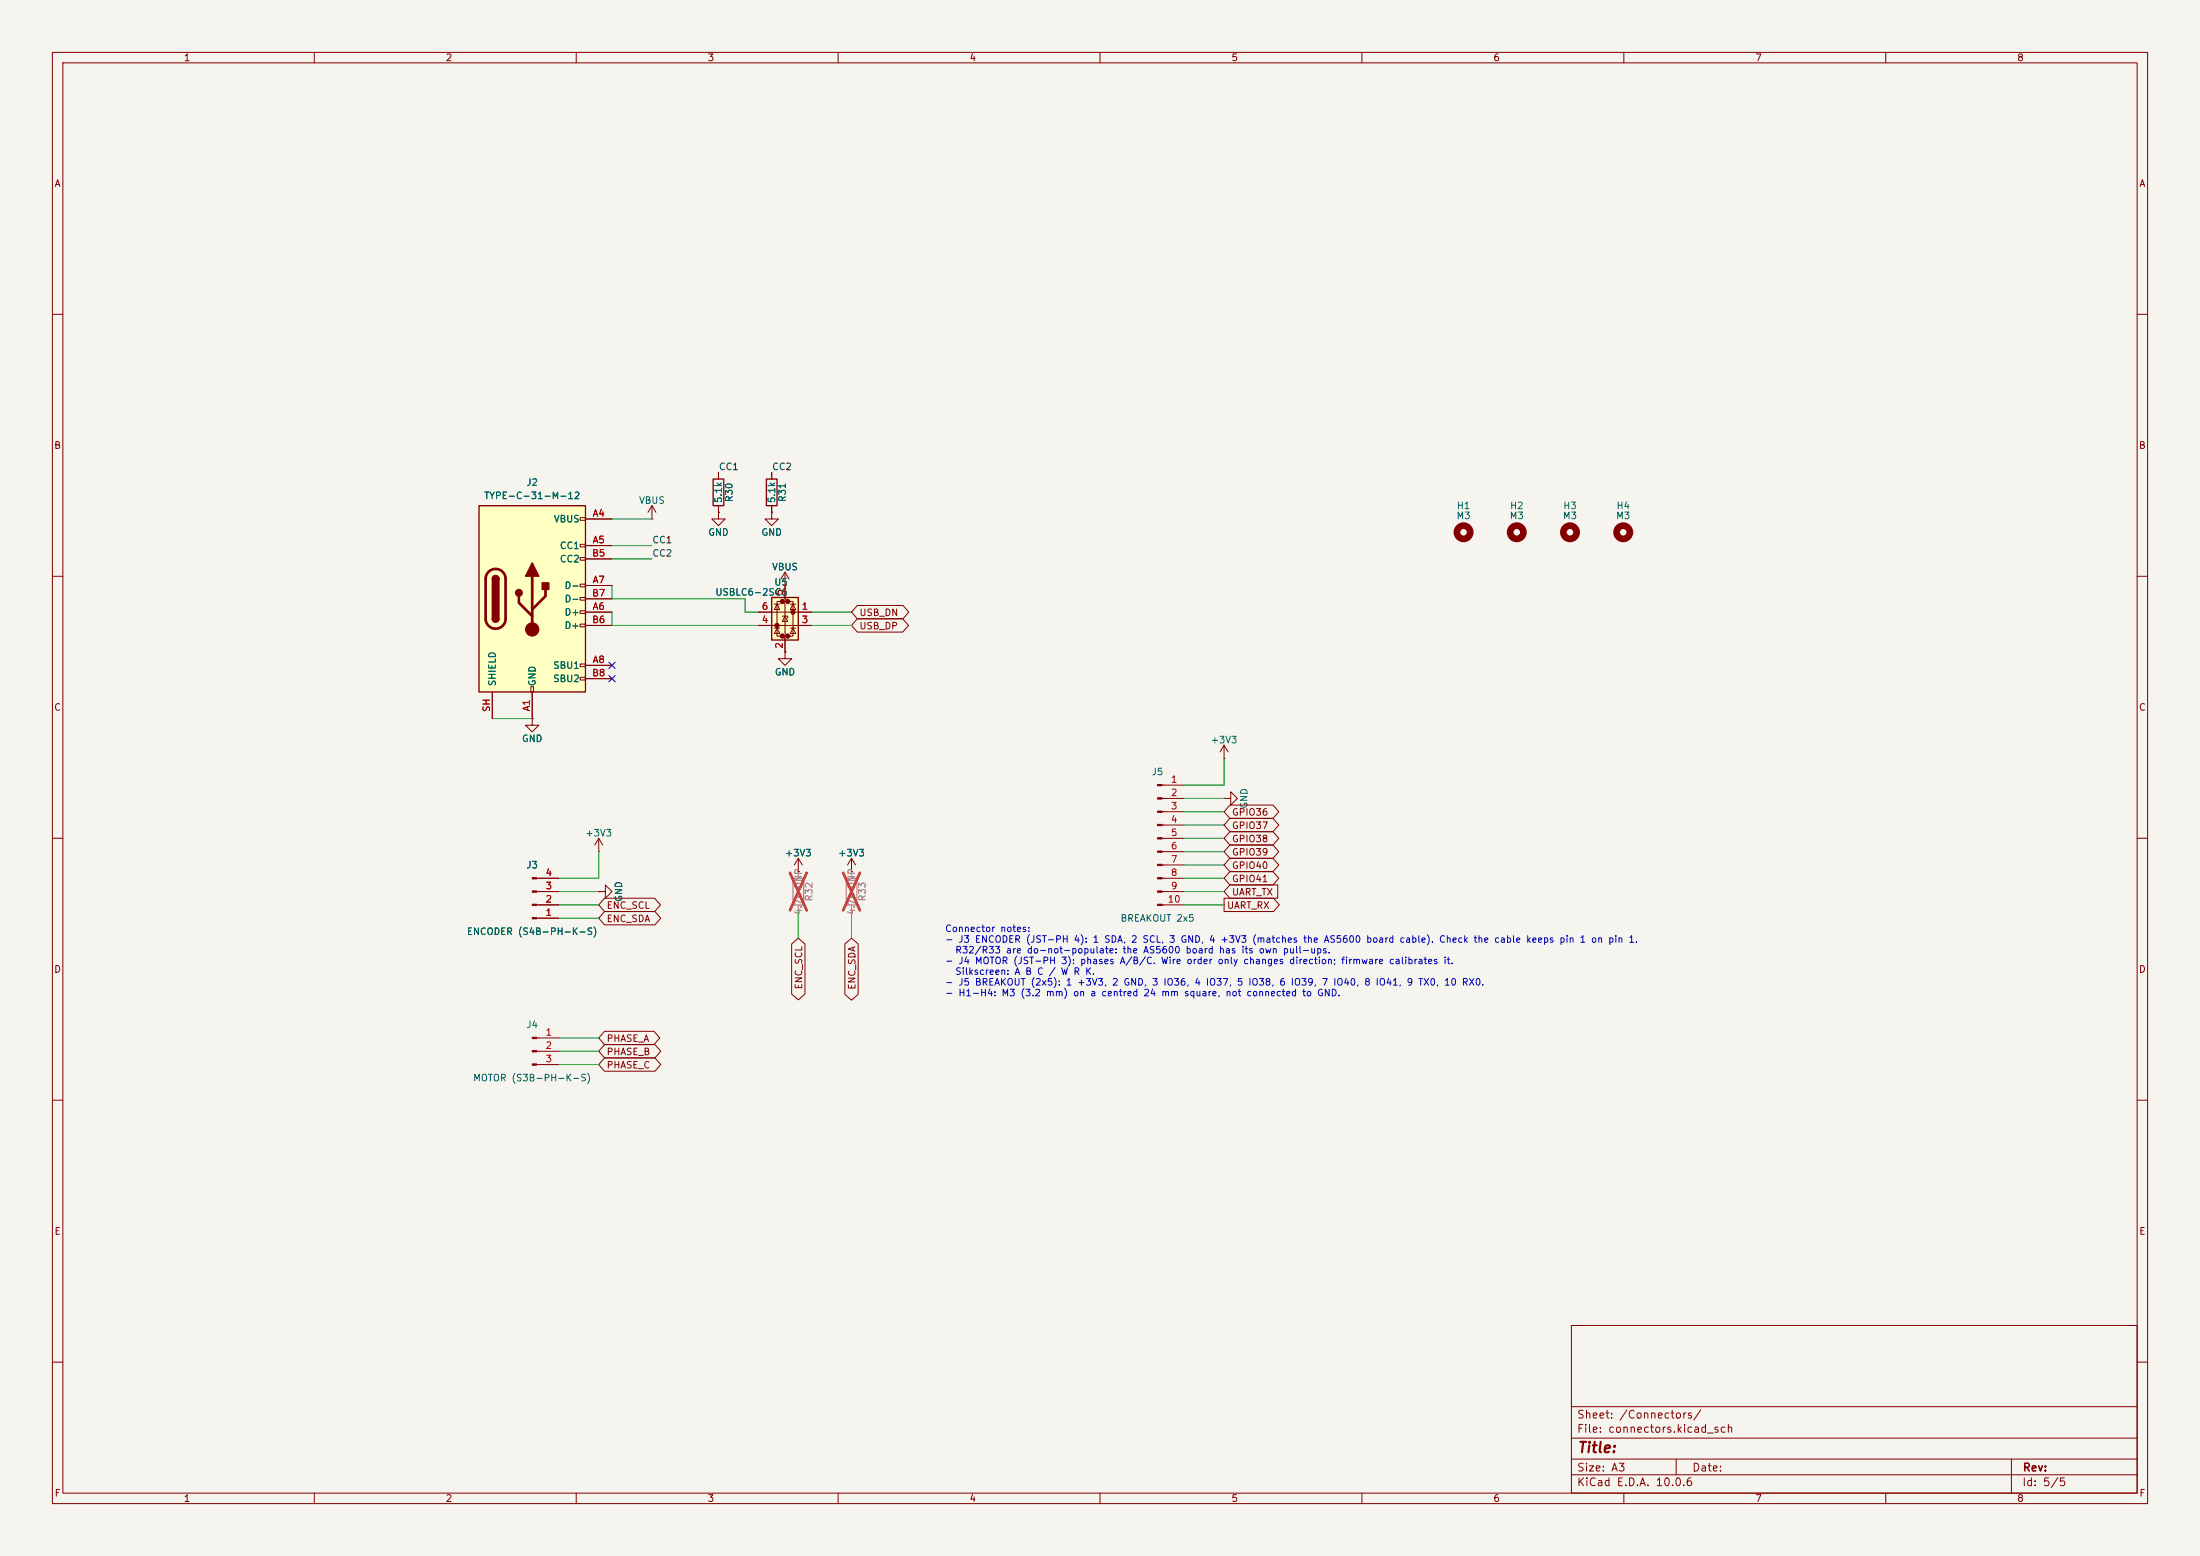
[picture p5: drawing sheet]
<svg xmlns="http://www.w3.org/2000/svg" width="420mm" height="297mm" viewBox="0 0 420 297" stroke-linecap="round" stroke-linejoin="round" font-family="sans-serif">
<path d="M0 0h420v297h-420z" fill="#f5f4ef" stroke="#f5f4ef" stroke-width=".19"/>
<g fill="none" stroke="#840000" stroke-width=".19">
<path d="M10 10h400v277h-400zM12 12h396v273h-396zM60 10v2M110 10v2M160 10v2M210 10v2M260 10v2M310 10v2M360 10v2M10 60h2M408 60h2M124.5 99.1h.1"/>
<path d="M124.5 96.5l-.8 1.3M124.5 96.5l.7 1.3M124.5 96.5v2.6M137.2 97.8v1.3h1.2l-1.2 1.2-1.3-1.2h1.3M137.2 97.8h.1M147.3 97.8v1.3h1.3l-1.3 1.2-1.3-1.2h1.3M147.3 97.8h.1M10 110h2M408 110h2M101.6 137.2v1.2h1.3l-1.3 1.3-1.3-1.3h1.3M101.6 137.2h.1M10 160h2"/>
<path d="M221.8 149.9h4.3M221.8 152.4h4.3M221.8 154.9h4.3M221.8 157.5h4.3M233.7 152.4h1.2v-1.3l1.3 1.3-1.3 1.3v-1.3M233.7 152.4h.1M233.7 144.8h.1M233.7 142.2l-.8 1.3M233.7 142.2l.7 1.3M233.7 142.2v2.6M408 160h2M102.5 167.6h4.2"/>
<path d="M102.5 170.2h4.2M102.5 172.7h4.2M102.5 175.3h4.2M114.3 162.6h.1M114.3 160l-.8 1.3M114.3 160l.8 1.3M114.3 160v2.6M162.6 166.4h.1M162.6 163.8l-.8 1.3M162.6 163.8l.7 1.3M162.6 163.8v2.6M221.8 160h4.3"/>
<path d="M221.8 162.6h4.3M221.8 165.1h4.3M221.8 167.6h4.3M221.8 170.2h4.3M221.8 172.7h4.3M102.5 198.1h4.2M10 210h2M102.5 200.7h4.2M102.5 203.2h4.2M408 210h2M300 253h108v32h-108zM10 260h2"/>
<path d="M300 278.5h108M300 274.5h108M300 268.5h108M320 278.5v3M384 278.5v6.5M408 260h2M60 285v2M110 285v2M160 285v2M210 285v2M260 285v2M300 281.5h108"/>
<path d="M310 285v2M360 285v2"/>
</g>
<g fill="#840000" stroke="#840000" stroke-width=".19">
<path d="M221 149.7h.8v.3h-.8z"/>
<path d="M221 152.3h.8v.2h-.8z"/>
<path d="M221 154.8h.8v.3h-.8z"/>
<path d="M221 157.4h.8v.2h-.8z"/>
<path d="M221 159.9h.8v.2h-.8z"/>
<path d="M221 162.4h.8v.3h-.8z"/>
<path d="M221 165h.8v.2h-.8z"/>
<path d="M221 167.5h.8v.3h-.8z"/>
<path d="M221 170.1h.8v.2h-.8z"/>
<path d="M221 172.6h.8v.2h-.8z"/>
<path d="M101.6 198h.9v.2h-.9z"/>
<path d="M101.6 200.5h.9v.3h-.9z"/>
<path d="M101.6 203.1h.9v.2h-.9z"/>
<path d="M101.6 175.1h.9v.3h-.9z"/>
<path d="M101.6 172.6h.9v.2h-.9z"/>
<path d="M101.6 170.1h.9v.2h-.9z"/>
<path d="M101.6 167.5h.9v.3h-.9z"/>
</g>
<circle cx="309.9" cy="101.6" r="1.27" fill="none" stroke="#840000" stroke-width="1.3"/>
<path d="M161.5 167.6h2.1v5.1h-2.1z" fill="none" stroke="#9c9b98" stroke-width=".25"/>
<path d="M162.6 166.4v1.2M162.6 172.7v1.3" fill="none" stroke="#9c9b98" stroke-width=".19"/>
<path d="M161 166.6l3.2 7.2M164.2 166.6l-3.2 7.2" fill="none" stroke="#e12e31" stroke-width=".46"/>
<path d="M147.3 114h5.1v8.2h-5.1z" fill="#ffffc2"/>
<g fill="#840000" stroke="#840000" stroke-width=".51">
<circle cx="151.4" cy="116.8" r=".25"/>
<circle cx="150.4" cy="114.8" r=".25"/>
<circle cx="150.4" cy="121.4" r=".25"/>
<circle cx="149.4" cy="114.8" r=".25"/>
<circle cx="149.4" cy="121.4" r=".25"/>
<circle cx="148.3" cy="119.4" r=".25"/>
</g>
<g fill="none" stroke="#840000" stroke-width=".19">
<path d="M144.8 116.8h10.1M144.8 119.4h10.1M147.8 119.9h1M147.8 115.3h1M148.3 115.3l.5 1h-1zM148.3 119.9l.5 1h-1zM149.4 117.6h1v.4M149.4 114.8h-1.1v6.6h1.1M149.9 109.2v5.1l.5 .5h-1l.5 .5v5.6l.5 .5h-1l.5 .5v2.6M149.9 117.6l.5 1h-1zM149.9 111.8h.1M149.9 109.2l-.8 1.3"/>
<path d="M149.9 109.2l.7 1.3M150.4 114.8h1v6.6h-1M150.9 119.9h1M150.9 115.3h1M151.4 115.3l.5 1h-1zM151.4 119.9l.5 1h-1zM149.9 124.5v1.2h1.2l-1.2 1.3-1.3-1.3h1.3M149.9 124.5h.1M114.3 170.2h1.3v-1.3l1.2 1.3-1.2 1.3v-1.3M114.3 170.2h.1M152.4 166.4h.1M152.4 163.8l-.8 1.3"/>
<path d="M152.4 163.8l.8 1.3M152.4 163.8v2.6"/>
</g>
<path d="M147.3 114h5.1v8.2h-5.1z" fill="none" stroke="#840000" stroke-width=".25"/>
<path d="M151.4 167.6h2v5.1h-2z" fill="none" stroke="#9c9b98" stroke-width=".25"/>
<path d="M152.4 166.4v1.2M152.4 172.7v1.3" fill="none" stroke="#9c9b98" stroke-width=".19"/>
<path d="M150.8 166.6l3.2 7.2M154 166.6l-3.2 7.2" fill="none" stroke="#e12e31" stroke-width=".46"/>
<path d="M91.4 96.5h20.4v35.6h-20.4z" fill="#ffffc2"/>
<g fill="none" stroke="#840000" stroke-width=".19">
<path d="M110.7 98.8h1.1v.5h-1.1zM111.8 99.1h5M137.2 97.8h.1M137.2 90.2v1.2M137.2 96.5v1.3M147.3 97.8h.1M147.3 90.2v1.2M147.3 96.5v1.3M110.7 103.9h1.1v.5h-1.1zM110.7 106.4h1.1v.5h-1.1zM110.7 111.5h1.1v.5h-1.1zM110.7 114h1.1v.6h-1.1z"/>
<path d="M110.7 116.6h1.1v.5h-1.1zM110.7 119.1h1.1v.5h-1.1zM111.8 104.1h5M111.8 116.8h5M111.8 111.8h5M111.8 106.7h5M111.8 119.4h5M111.8 114.3h5M144.8 116.8h2.5M144.8 119.4h2.5M149.9 111.8h.1M149.9 111.8v2.5"/>
<path d="M152.4 116.8h2.5M152.4 119.4h2.5M163.7 115.6h8.7l1.1 1.2-1.1 1.3h-8.7l-1.1-1.3zM163.7 118.1h8.6l1.1 1.3-1.1 1.3h-8.6l-1.1-1.3zM94 132.1v5.1M101.3 131.1h.6v1h-.6zM101.6 137.2h.1M101.6 132.1v5.1M110.7 126.7h1.1v.6h-1.1zM110.7 129.3h1.1v.5h-1.1zM111.8 127h5M111.8 129.5h5"/>
<path d="M149.9 124.5h.1M149.9 121.9v2.6M234.8 156.2h8.2l1.1 1.3-1.1 1.3h-8.2l-1.1-1.3zM234.8 153.7h8.2l1.1 1.2-1.1 1.3h-8.2l-1.1-1.3zM234.8 158.7h8.2l1.1 1.3-1.1 1.3h-8.2l-1.1-1.3zM102.9 175.3h3.8M102.9 172.7h3.8M102.9 170.2h3.8M102.9 167.6h3.8M114.3 170.2h.1M115.4 171.4h9.6l1.1 1.3-1.1 1.3h-9.6l-1.1-1.3zM115.4 174h9.6l1.1 1.3-1.1 1.2h-9.6l-1.1-1.2z"/>
<path d="M152.4 166.4h.1M162.6 166.4h.1M233.7 171.4h9.4l1.1 1.3-1.1 1.3h-9.4zM234.8 168.9h9.1v2.6h-9.1l-1.1-1.3zM234.8 161.3h8.2l1.1 1.3-1.1 1.2h-8.2l-1.1-1.2zM234.8 163.8h8.2l1.1 1.3-1.1 1.3h-8.2l-1.1-1.3zM234.8 166.4h8.2l1.1 1.2-1.1 1.3h-8.2l-1.1-1.3zM115.4 199.4h9.6l1.1 1.3-1.1 1.2h-9.6l-1.1-1.2zM115.4 196.8h9.4l1.2 1.3-1.2 1.3h-9.4l-1.1-1.3zM151.1 180.2l1.3-1.1 1.3 1.1v9.5l-1.3 1.2-1.3-1.2zM161.3 180.2l1.3-1.1 1.2 1.1v9.6l-1.2 1.1-1.3-1.1zM115.4 201.9h9.6l1.1 1.3-1.1 1.3h-9.6l-1.1-1.3z"/>
</g>
<path d="M91.4 96.5h20.4v35.6h-20.4zM136.1 91.4h2.1v5.1h-2.1zM146.3 91.4h2v5.1h-2zM94 110.5a.64 .64 0 0 1 .6-.6 .64 .64 0 0 1 .6 .6M94 118.1a.64 .64 0 0 0 .6 .6 .64 .64 0 0 0 .6-.6" fill="none" stroke="#840000" stroke-width=".25"/>
<path d="M93.3 109.2a1.9 1.9 0 0 1 2-.5 1.9 1.9 0 0 1 1.2 1.8v7.6a1.91 1.91 0 0 1-1.9 1.9 1.91 1.91 0 0 1-1.9-1.9v-7.8l.2-.6zM99.1 113.8v1.3l2.5 2.5M101.6 110v10.1M104.1 112.5v1.3l-2.5 2.5" fill="none" stroke="#840000" stroke-width=".51"/>
<g fill="#840000" stroke="#840000" stroke-width=".25">
<path d="M94 110.5h1.2v7.6h-1.2z"/>
<path d="M94.2 110a.64 .64 0 0 1 .7-.1 .64 .64 0 0 1 .3 .6h-1.2z"/>
<path d="M94 118.1h1.2a.64 .64 0 0 1-.6 .6 .64 .64 0 0 1-.6-.6z"/>
<path d="M101.6 107.4l1.3 2.6h-2.6z"/>
<path d="M103.5 111.3h1.3v1.2h-1.3z"/>
<circle cx="99.1" cy="113.2" r=".63"/>
</g>
<circle cx="101.6" cy="120.1" r="1.27" fill="#840000" stroke="#840000" stroke-width=".19"/>
<g fill="none" stroke="#840000" stroke-width="1.3">
<circle cx="279.4" cy="101.6" r="1.27"/>
<circle cx="289.6" cy="101.6" r="1.27"/>
<circle cx="299.7" cy="101.6" r="1.27"/>
</g>
<g fill="none" stroke="#009600" stroke-width=".19">
<path d="M116.8 99.1h7.7M116.8 111.8v2.5h25.4v2.5h2.6M116.8 116.8v2.6h28M116.8 104.1h7.7M116.8 106.7h7.7M154.9 119.4h7.7M154.9 116.8h7.7M94 137.2h7.6M226.1 154.9h7.6M226.1 157.5h7.6M226.1 152.4h7.6M233.7 144.8v5.1h-7.6"/>
<path d="M106.7 170.2h7.6M106.7 172.7h7.6M106.7 175.3h7.6M114.3 162.6v5h-7.6M152.4 174v5.1M162.6 174v5.1M226.1 170.2h7.6M226.1 167.6h7.6M226.1 172.7h7.6M226.1 160h7.6M226.1 162.6h7.6M226.1 165.1h7.6"/>
<path d="M106.7 198.1h7.6M106.7 203.2h7.6M106.7 200.7h7.6"/>
</g>
<path d="M116.2 126.4l1.2 1.2M116.2 128.9l1.2 1.2M117.4 126.4l-1.2 1.2M117.4 128.9l-1.2 1.2" fill="none" stroke="#000084" stroke-width=".19"/>
<path d="M152.4 166.4v1.2M152.4 172.7v1.3M162.6 166.4v1.2M162.6 172.7v1.3" fill="none" stroke="#9c9b98" stroke-width=".19"/>
<path d="M150.8 166.6l3.2 7.2M154 166.6l-3.2 7.2M161 166.6l3.2 7.2M164.2 166.6l-3.2 7.2" fill="none" stroke="#e12e31" stroke-width=".46"/>
<text font-size="2" fill="#840000" x="301" y="277.8">Title:</text>
<g font-size="1.5" fill="#840000">
<text x="300.9" y="273.8">File: connectors.kicad_sch</text>
<text x="300.9" y="271.1">Sheet: /Connectors/</text>
<text x="300.9" y="281.2">Size: A3</text>
<text x="322.9" y="281.2">Date:</text>
<text x="386" y="281.2">Rev:</text>
<text x="300.9" y="284">KiCad E.D.A. 10.0.6</text>
<text x="385.9" y="284">Id: 5/5</text>
</g>
<g font-size="1.3" fill="#840000">
<text x="35" y="12">1</text>
<text x="85" y="12">2</text>
<text x="135" y="12">3</text>
<text x="185" y="12">4</text>
<text x="235" y="12">5</text>
<text x="285" y="12">6</text>
<text x="335" y="12">7</text>
<text x="385" y="12">8</text>
<text x="10.3" y="36">A</text>
<text x="408.3" y="36">A</text>
<text x="10.2" y="86">B</text>
<text x="408.2" y="86">B</text>
<text x="164" y="117.9">USB_DN</text>
<text x="164" y="120.4">USB_DP</text>
<text x="10.2" y="136">C</text>
<text x="408.2" y="136">C</text>
<text x="235.1" y="156">GPIO36</text>
<text x="235.1" y="158.5">GPIO37</text>
<text x="235.1" y="161.1">GPIO38</text>
<text x="235.1" y="163.6">GPIO39</text>
<text x="235.1" y="166.2">GPIO40</text>
<text x="115.7" y="173.8">ENC_SCL</text>
<text x="234.1" y="173.8">UART_RX</text>
<text x="235.1" y="171.2">UART_TX</text>
<text x="235.1" y="168.7">GPIO41</text>
<text x="115.7" y="176.3">ENC_SDA</text>
<text x="10.2" y="186">D</text>
<text x="408.2" y="186">D</text>
<text x="153.5" y="189" transform="rotate(-90 153.5 189)">ENC_SCL</text>
<text x="163.6" y="189" transform="rotate(-90 163.6 189)">ENC_SDA</text>
<text x="115.7" y="201.7">PHASE_B</text>
<text x="115.7" y="199.2">PHASE_A</text>
<text x="115.7" y="204.3">PHASE_C</text>
<text x="10.3" y="236">E</text>
<text x="408.3" y="236">E</text>
<text x="10.3" y="286">F</text>
<text x="35" y="287">1</text>
<text x="85" y="287">2</text>
<text x="135" y="287">3</text>
<text x="185" y="287">4</text>
<text x="235" y="287">5</text>
<text x="285" y="287">6</text>
<text x="335" y="287">7</text>
<text x="385" y="287">8</text>
<text x="408.3" y="286">F</text>
</g>
<g font-size="1.3" fill="#006464">
<text x="92.3" y="95.6">TYPE-C-31-M-12</text>
<text x="100.4" y="93">J2</text>
<text x="140.2" y="96" transform="rotate(-90 140.2 96)">R30</text>
<text x="150.3" y="96" transform="rotate(-90 150.3 96)">R31</text>
<text x="105.6" y="100">VBUS</text>
<text x="121.9" y="96.5">VBUS</text>
<text x="138.1" y="96.1" transform="rotate(-90 138.1 96.1)">5.1k</text>
<text x="148.3" y="96.1" transform="rotate(-90 148.3 96.1)">5.1k</text>
<text x="277.9" y="99.4">M3</text>
<text x="278" y="97.5">H1</text>
<text x="288.1" y="99.4">M3</text>
<text x="288.2" y="97.5">H2</text>
<text x="298.3" y="99.4">M3</text>
<text x="298.3" y="97.5">H3</text>
<text x="308.4" y="99.4">M3</text>
<text x="308.5" y="97.5">H4</text>
<text x="106.8" y="105.1">CC1</text>
<text x="106.8" y="107.6">CC2</text>
<text x="135.1" y="102.6">GND</text>
<text x="145.3" y="102.6">GND</text>
<text x="107.7" y="112.7">D-</text>
<text x="136.5" y="114">USBLC6-2SC6</text>
<text x="147.3" y="109.2">VBUS</text>
<text x="147.7" y="112.1">U5</text>
<text x="107.7" y="117.8">D+</text>
<text x="107.7" y="115.3">D-</text>
<text x="107.7" y="120.3">D+</text>
<text x="94.9" y="131.1" transform="rotate(-90 94.9 131.1)">SHIELD</text>
<text x="102.6" y="131.1" transform="rotate(-90 102.6 131.1)">GND</text>
<text x="105.5" y="128">SBU1</text>
<text x="105.5" y="130.5">SBU2</text>
<text x="147.8" y="129.2">GND</text>
<text x="99.5" y="141.9">GND</text>
<text x="231" y="142.2">+3V3</text>
<text x="219.8" y="148.3">J5</text>
<text x="238.5" y="154.5" transform="rotate(-90 238.5 154.5)">GND</text>
<text x="111.6" y="160">+3V3</text>
<text x="100.4" y="166.1">J3</text>
<text x="149.7" y="163.8">+3V3</text>
<text x="159.9" y="163.8">+3V3</text>
<text x="119.1" y="172.2" transform="rotate(-90 119.1 172.2)">GND</text>
<text x="89" y="178.8">ENCODER (S4B-PH-K-S)</text>
<text x="213.8" y="176.2">BREAKOUT 2x5</text>
<text x="100.4" y="196.5">J4</text>
<text x="90.2" y="206.7">MOTOR (S3B-PH-K-S)</text>
</g>
<g font-size="1.3" fill="#0f0f0f">
<text x="137.1" y="90">CC1</text>
<text x="147.3" y="90">CC2</text>
<text x="124.4" y="104">CC1</text>
<text x="124.4" y="106.6">CC2</text>
</g>
<g font-size="1.3" fill="#a90000">
<text x="113" y="98.9">A4</text>
<text x="112.9" y="106.5">B5</text>
<text x="113" y="104">A5</text>
<text x="113" y="111.6">A7</text>
<text x="149.7" y="113.8" transform="rotate(-90 149.7 113.8)">5</text>
<text x="112.9" y="119.2">B6</text>
<text x="112.9" y="114.2">B7</text>
<text x="113" y="116.7">A6</text>
<text x="145.3" y="119.2">4</text>
<text x="145.3" y="116.7">6</text>
<text x="152.9" y="116.7">1</text>
<text x="152.9" y="119.2">3</text>
<text x="149.7" y="123.9" transform="rotate(-90 149.7 123.9)">2</text>
<text x="112.9" y="129.4">B8</text>
<text x="113" y="126.9">A8</text>
<text x="93.8" y="136" transform="rotate(-90 93.8 136)">SH</text>
<text x="101.5" y="135.9" transform="rotate(-90 101.5 135.9)">A1</text>
<text x="223.4" y="149.7">1</text>
<text x="223.4" y="152.3">2</text>
<text x="223.4" y="154.8">3</text>
<text x="223.4" y="157.3">4</text>
<text x="223.4" y="159.9">5</text>
<text x="104" y="167.5">4</text>
<text x="223.4" y="162.4">6</text>
<text x="223.4" y="165">7</text>
<text x="223.4" y="167.5">8</text>
<text x="104" y="172.6">2</text>
<text x="104" y="170">3</text>
<text x="222.8" y="172.6">10</text>
<text x="223.4" y="170">9</text>
<text x="104" y="175.1">1</text>
<text x="104" y="198">1</text>
<text x="104" y="200.5">2</text>
<text x="104" y="203.1">3</text>
</g>
<g font-size="1.3" fill="#939391">
<text x="155.4" y="172.2" transform="rotate(-90 155.4 172.2)">R32</text>
<text x="165.6" y="172.2" transform="rotate(-90 165.6 172.2)">R33</text>
<text x="153.4" y="174.8" transform="rotate(-90 153.4 174.8)">4.7k DNP</text>
<text x="163.5" y="174.8" transform="rotate(-90 163.5 174.8)">4.7k DNP</text>
</g>
<g font-size="1.3" fill="#0000c2">
<text x="180.3" y="178.2">Connector notes:</text>
<text x="180.3" y="180.2">- J3 ENCODER (JST-PH 4): 1 SDA, 2 SCL, 3 GND, 4 +3V3 (matches the AS5600 board cable). Check the cable keeps pin 1 on pin 1.</text>
<text x="180.3" y="184.3">- J4 MOTOR (JST-PH 3): phases A/B/C. Wire order only changes direction; firmware calibrates it.</text>
<text x="182.2" y="182.3">R32/R33 are do-not-populate: the AS5600 board has its own pull-ups.</text>
<text x="180.3" y="188.4">- J5 BREAKOUT (2x5): 1 +3V3, 2 GND, 3 IO36, 4 IO37, 5 IO38, 6 IO39, 7 IO40, 8 IO41, 9 TX0, 10 RX0.</text>
<text x="180.3" y="190.5">- H1-H4: M3 (3.2 mm) on a centred 24 mm square, not connected to GND.</text>
<text x="182.2" y="186.4">Silkscreen: A B C / W R K.</text>
</g>
</svg>
